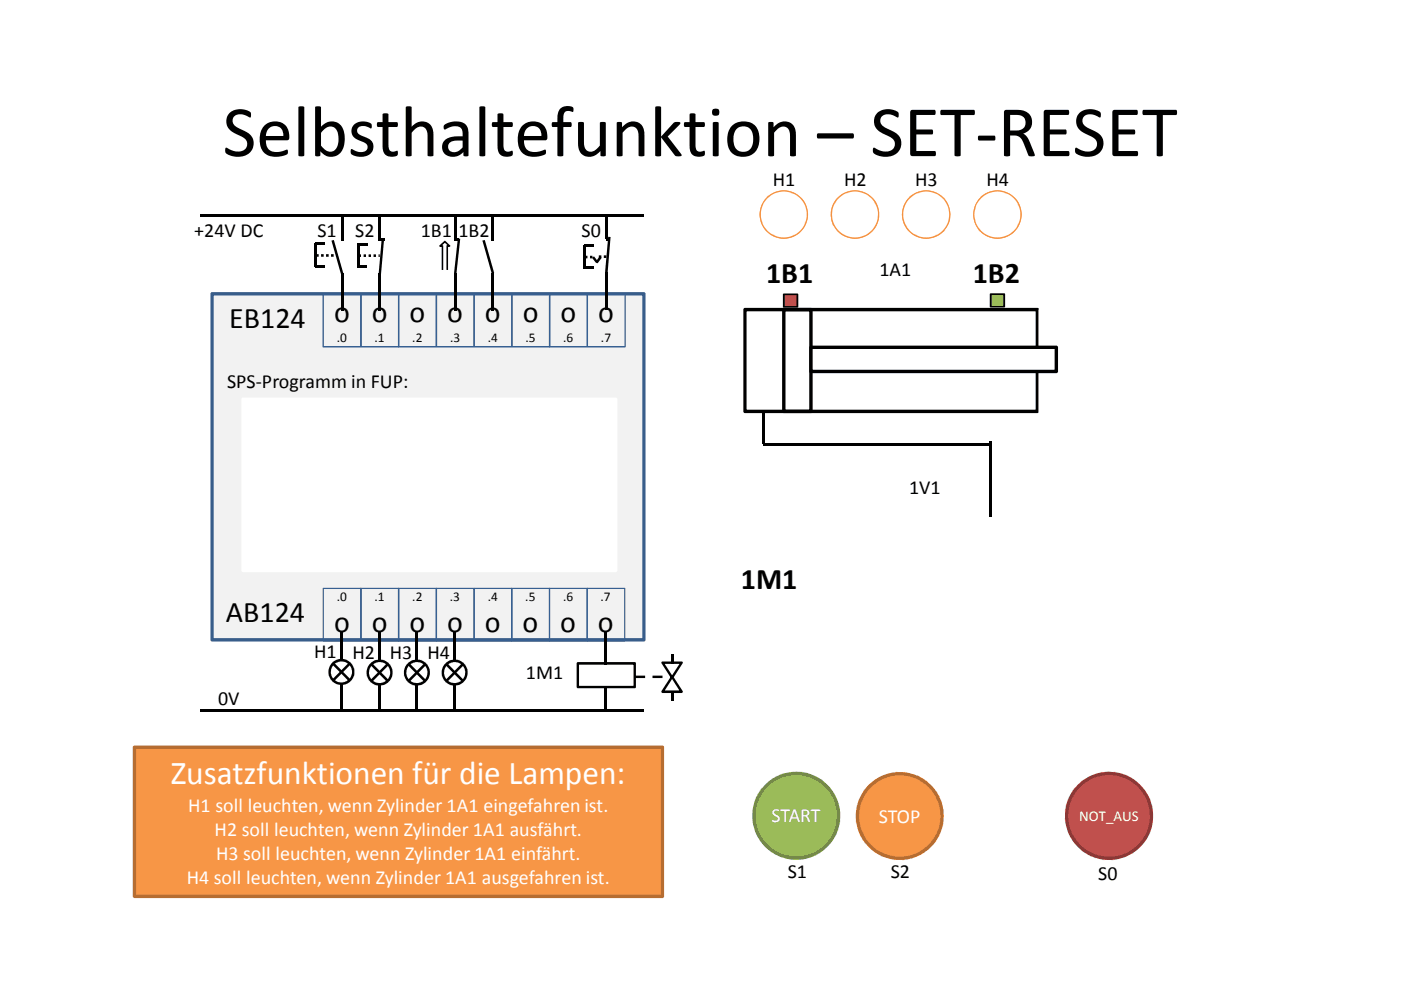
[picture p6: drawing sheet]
<svg xmlns="http://www.w3.org/2000/svg" width="297mm" height="210mm" viewBox="0 0 297 210" stroke-linecap="round" stroke-linejoin="round" font-family="sans-serif">
<path d="M45 62.3h91.5v73.4h-91.5z" fill-rule="evenodd" fill="#f2f2f2"/>
<path d="M44.8 62h91.9l.2 .3-.1 73.5-.3 .2h-91.7l-.2-.3v-73.4zM45 62.7l.3-.4v73.4l-.3-.4h91.5l-.3 .4v-73.4l.3 .4z" fill="#385d8a"/>
<g fill="#376092">
<path d="M68.4 62.3h8.2v11.3h-8.2zM68.5 62.5l.2-.1v11.1l-.2-.1h8l-.1 .1v-11.1l.1 .1z"/>
<path d="M76.4 62.3h8.2v11.3h-8.2zM76.5 62.5l.2-.1v11.1l-.2-.1h8l-.1 .1v-11.1l.1 .1z"/>
<path d="M84.4 62.3h8.2v11.3h-8.2zM84.5 62.5l.2-.1v11.1l-.2-.1h8l-.1 .1v-11.1l.1 .1z"/>
<path d="M92.4 62.3h8.2v11.3h-8.2zM92.7 62.4v11.1l-.2-.1h8l-.1 .1v-11.1l.1 .1h-8z"/>
<path d="M100.4 62.3h8.2v11.3h-8.2zM100.5 62.5l.2-.1v11.1l-.2-.1h8l-.1 .1v-11.1l.1 .1z"/>
<path d="M108.4 62.3h8.2v11.3h-8.2zM108.5 62.5l.2-.1v11.1l-.2-.1h8l-.1 .1v-11.1l.1 .1z"/>
<path d="M116.4 62.3h8.2v11.3h-8.2zM116.5 62.5l.2-.1v11.1l-.2-.1h8l-.1 .1v-11.1l.1 .1z"/>
<path d="M124.4 62.3h8.2v11.3h-8.2zM124.5 62.5l.2-.1v11.1l-.2-.1h8l-.1 .1v-11.1l.1 .1z"/>
<path d="M68.4 124.7h8.2v11.3h-8.2zM68.5 124.9l.2-.1v11l-.2-.1h8l-.1 .1v-11l.1 .1z"/>
<path d="M76.4 124.7h8.2v11.3h-8.2zM76.5 124.9l.2-.1v11l-.2-.1h8l-.1 .1v-11l.1 .1z"/>
<path d="M84.4 124.7h8.2v11.3h-8.2zM84.5 124.9l.2-.1v11l-.2-.1h8l-.1 .1v-11l.1 .1z"/>
<path d="M92.4 124.7h8.2v11.3h-8.2zM92.5 124.9l.1-.1v11l-.1-.1h8l-.1 .1v-11l.1 .1z"/>
<path d="M100.4 124.7h8.2v11.3h-8.2zM100.5 124.9l.2-.1v11l-.2-.1h8l-.1 .1v-11l.1 .1z"/>
<path d="M108.4 124.7h8.2v11.3h-8.2zM108.5 124.9l.1-.1v11l-.1-.1h8l-.1 .1v-11l.1 .1z"/>
<path d="M116.4 124.7h8.2v11.3h-8.2zM116.5 124.9l.1-.1v11l-.1-.1h8l-.1 .1v-11l.1 .1z"/>
<path d="M124.4 124.7h8.2v11.3h-8.2zM124.5 124.9l.1-.1v11l-.1-.1h8l-.2 .1v-11l.2 .1z"/>
</g>
<g fill="#000">
<path d="M42.5 45.4h94v.5h-94z" fill-rule="evenodd"/>
<path d="M123.7 51.9h.5v5h-.5z" fill-rule="evenodd"/>
<path d="M123.8 51.8h2v.6h-2z" fill-rule="evenodd"/>
<path d="M123.9 56.5h2v.6h-2z" fill-rule="evenodd"/>
<path d="M128.3 45.6h.5v5h-.5z" fill-rule="evenodd"/>
<path d="M128.3 57.7h.5v8h-.5z" fill-rule="evenodd"/>
<path d="M128.5 50.5h.7v.5h-.7z" fill-rule="evenodd"/>
<path d="M161.7 87.2h.5v7h-.5z" fill-rule="evenodd"/>
<path d="M161.9 94h48v.5h-48z" fill-rule="evenodd"/>
<path d="M209.7 93.6h.5v16h-.5z" fill-rule="evenodd"/>
<path d="M128.1 134h.5v7h-.5z" fill-rule="evenodd"/>
<path d="M142.2 138.6h.5v2.1h-.5z" fill-rule="evenodd"/>
<path d="M42.5 150.4h94v.5h-94z" fill-rule="evenodd"/>
<path d="M128.1 145.7h.5v5h-.5z" fill-rule="evenodd"/>
<path d="M142.2 146.6h.6v2.1h-.6z" fill-rule="evenodd"/>
</g>
<g fill="#000">
<path d="M125.5 54.7l.4-.3 .9 1.1-.4 .3zM127.1 54.4l.5 .3-.9 1.1-.4-.3zM128.9 50.2h.6l-.7 7.8-.5-.1z"/>
<path d="M124 54.2h.5v.6h-.5zM125.1 54.2h.5v.6h-.5z"/>
<path d="M127 54.1h.5v.6h-.5zM128 54.1h.6v.6h-.6z"/>
<path d="M157.8 65.3h62.3l.2 .3v21.8l-.3 .2-62.2-.1-.2-.3v-21.6zM158.3 65.6v21.6l-.4-.3h62.1l-.4 .3v-21.6l.4 .4h-62.1z"/>
<path d="M122.4 140.4h12.3l.1 .3v5.1l-.2 .1h-12.1l-.2-.2v-5zM122.5 140.9l.3-.2v5l-.3-.3h12.1l-.3 .3v-5l.3 .2z"/>
<path d="M134.7 143.3h2.1v.5h-2.1zM138.3 143.3h2.2v.5h-2.2zM142.1 143.3h.4v.5h-.4z"/>
<path d="M142.4 143.3l.3 .1 2 3.1-.1 .4h-4.1l-.2-.1v-.3zM142.3 143.6h.4l-2 3.2-.2-.4h4l-.2 .4z"/>
<path d="M140.3 140.3v.3l2.2 3.3 2.3-3.4-.3-.2zM140.7 140.4l-.2 .4h4l-.2-.4-2 3.1h.4z"/>
</g>
<path d="M220.5 65.7h55.1v21.7h-55.1z" fill-rule="evenodd" fill="#fff"/>
<path d="M220.2 65.6l.3-.2h55.1v22.3h-55.2l-.2-.3zM220.9 65.7v21.7l-.4-.4h55.1v.4v-21.7v.4h-55.1z" fill="#fff"/>
<path d="M166 65.3h6l.3 .3v21.6l-.3 .4h-5.8l-.4-.4v-21.6zM166.2 66l.3-.4v21.6l-.3-.3h5.8l-.4 .3v-21.6l.4 .4z" fill="#000"/>
<path d="M172 73.6h51.9v5.2h-51.9z" fill-rule="evenodd" fill="#fff"/>
<path d="M171.6 73.5l.4-.2h51.9l.4 .3v5.2l-.4 .3h-51.9l-.4-.3zM172.3 73.6v5.2l-.3-.4h51.9l-.3 .4v-5.2l.3 .4h-51.9z" fill="#000"/>
<path d="M166.2 62.4h2.9v2.7h-2.9z" fill-rule="evenodd" fill="#c0504d"/>
<path d="M166 62.3h3.2v2.9h-3.2zM166.2 62.6l.2-.2v2.7l-.2-.2h2.9l-.2 .2v-2.7l.2 .2z" fill="#000"/>
<path d="M210.1 62.4h2.8v2.6h-2.8z" fill-rule="evenodd" fill="#9bbb59"/>
<path d="M209.9 62.2h3.2v2.9h-3.2zM210.1 62.6l.1-.2v2.6l-.1-.1h2.8l-.2 .1v-2.6l.2 .2z" fill="#000"/>
<circle cx="168.8" cy="173" r="9" fill="#9bbb59"/>
<path d="M159.5 173a9.3 9.3 0 0 1 18.6 0 9.3 9.3 0 0 1-18.6 0zM160.2 173a8.6 8.6 0 0 0 17.2 0 8.6 8.6 0 0 0-17.2 0z" fill="#71893f"/>
<circle cx="235.1" cy="173" r="9" fill="#c0504d"/>
<path d="M225.8 173a9.3 9.3 0 0 1 18.7 0 9.3 9.3 0 0 1-18.7 0zM226.5 173a8.7 8.7 0 0 0 17.3 0 8.7 8.7 0 0 0-17.3 0z" fill="#8c3836"/>
<g fill="#000">
<path d="M66.7 51.6h.6v5h-.6z" fill-rule="evenodd"/>
<path d="M66.9 56.2h2v.5h-2z" fill-rule="evenodd"/>
<path d="M66.9 51.5h2v.5h-2z" fill-rule="evenodd"/>
<path d="M72.3 46h.5v5h-.5z" fill-rule="evenodd"/>
<path d="M72.3 58h.5v8h-.5z" fill-rule="evenodd"/>
<path d="M75.7 51.6h.5v5.1h-.5z" fill-rule="evenodd"/>
<path d="M75.9 56.2h2v.6h-2z" fill-rule="evenodd"/>
<path d="M75.9 51.5h2v.6h-2z" fill-rule="evenodd"/>
<path d="M80.3 46h.5v5h-.5z" fill-rule="evenodd"/>
<path d="M80.3 58h.5v8h-.5z" fill-rule="evenodd"/>
<path d="M80.7 50.6h1v.5h-1z" fill-rule="evenodd"/>
</g>
<g fill="#000">
<path d="M70.3 51l.5-.1 2 7-.5 .1zM80.9 51h.5l-.6 7.3-.5-.1z"/>
<path d="M67 53.9h.6v.5h-.6zM68.1 53.9h.5v.5h-.5zM69.1 53.9h.6v.5h-.6zM70.2 53.9h.5v.5h-.5zM71.2 53.9h.3v.5h-.3z"/>
<path d="M76 53.9h.5v.6h-.5zM77.1 53.9h.5v.6h-.5zM78.1 53.9h.6v.6h-.6zM79.2 53.9h.5v.6h-.5zM80.3 53.9h.2v.6h-.2z"/>
</g>
<circle cx="190.8" cy="173" r="9" fill="#f79646"/>
<path d="M181.4 173a9.3 9.3 0 0 1 18.7 0 9.3 9.3 0 0 1-18.7 0zM182.1 173a8.7 8.7 0 0 0 17.3 0 8.7 8.7 0 0 0-17.3 0z" fill="#b66d31"/>
<g fill="#000">
<path d="M96.3 46h.5v5h-.5z" fill-rule="evenodd"/>
<path d="M96.3 58h.5v8h-.5z" fill-rule="evenodd"/>
<path d="M96.3 50.5h.9v.6h-.9z" fill-rule="evenodd"/>
<path d="M104.3 46h.5v5h-.5z" fill-rule="evenodd"/>
<path d="M104.3 58h.5v8h-.5z" fill-rule="evenodd"/>
</g>
<path d="M97.1 50.5l.5 .1-.8 7.4-.5-.1zM102.3 51l.5-.1 2 7-.5 .1z" fill="#000"/>
<path d="M51.5 84.7h79v36.2h-79z" fill-rule="evenodd" fill="#fff"/>
<path d="M51.3 84.3h79.4l.2 .4-.1 36.4-.3 .2h-79.2l-.1-.4v-36.2zM51.5 85l.4-.3v36.2l-.4-.3h79l-.3 .3v-36.2l.3 .3z" fill="#fff"/>
<path d="M93.2 52l1.1-1 1.2 1.1-.1 .2h-.6l.2-.1v5h-.3v-5l.1-.2h.5l-.1 .3-1-.9h.2l-1 .9-.1-.3h.5l.2 .2v5h-.4v-5l.2 .1h-.6z" fill="#000"/>
<path d="M28.5 158.4h112v31.7h-112z" fill-rule="evenodd" fill="#f79646"/>
<path d="M28.2 158.2l.3-.1h112.1l.2 .3v31.8l-.3 .2h-112.2l-.1-.3zM28.9 158.4v31.7l-.4-.4h112l-.4 .4v-31.7l.4 .4h-112z" fill="#b66d31"/>
<g fill="#f69240">
<path d="M161 45.5a5.2 5.2 0 0 1 10.3 0 5.2 5.2 0 0 1-10.3 0zM161.3 45.5a4.9 4.9 0 0 0 9.7 0 4.9 4.9 0 0 0-9.7 0z"/>
<path d="M161 45.5a5.2 5.2 0 0 1 10.3 0 5.2 5.2 0 0 1-10.3 0zM161.3 45.5a4.9 4.9 0 0 0 9.7 0 4.9 4.9 0 0 0-9.7 0z"/>
<path d="M176.1 45.5a5.2 5.2 0 0 1 10.3 0 5.2 5.2 0 0 1-10.3 0zM176.4 45.5a4.9 4.9 0 0 0 9.7 0 4.9 4.9 0 0 0-9.7 0z"/>
<path d="M176.1 45.5a5.2 5.2 0 0 1 10.3 0 5.2 5.2 0 0 1-10.3 0zM176.4 45.5a4.9 4.9 0 0 0 9.7 0 4.9 4.9 0 0 0-9.7 0z"/>
<path d="M191.2 45.5a5.2 5.2 0 0 1 10.3 0 5.2 5.2 0 0 1-10.3 0zM191.5 45.5a4.9 4.9 0 0 0 9.7 0 4.9 4.9 0 0 0-9.7 0z"/>
<path d="M191.2 45.5a5.2 5.2 0 0 1 10.3 0 5.2 5.2 0 0 1-10.3 0zM191.5 45.5a4.9 4.9 0 0 0 9.7 0 4.9 4.9 0 0 0-9.7 0z"/>
<path d="M206.3 45.5a5.1 5.1 0 0 1 10.3 0 5.1 5.1 0 0 1-10.3 0zM206.6 45.5a4.9 4.9 0 0 0 9.7 0 4.9 4.9 0 0 0-9.7 0z"/>
<path d="M206.3 45.5a5.1 5.1 0 0 1 10.3 0 5.1 5.1 0 0 1-10.3 0zM206.6 45.5a4.9 4.9 0 0 0 9.7 0 4.9 4.9 0 0 0-9.7 0z"/>
</g>
<g fill="#000">
<path d="M72.1 134h.5v6h-.5z" fill-rule="evenodd"/>
<path d="M72.1 144.9h.5v5.8h-.5z" fill-rule="evenodd"/>
</g>
<circle cx="72.4" cy="142.5" r="2.5" fill="#fff"/>
<g fill="#000">
<path d="M70.4 140.9l.4-.4 3.5 3.6-.3 .3zM74 140.5l.3 .4-3.5 3.5-.4-.3z"/>
<path d="M69.6 142.5a2.8 2.8 0 0 1 5.6 0 2.8 2.8 0 0 1-5.6 0zM70.1 142.5a2.25 2.25 0 0 0 4.5 0 2.25 2.25 0 0 0-4.5 0z"/>
</g>
<g fill="#000">
<path d="M80.2 134.1h.5v6h-.5z" fill-rule="evenodd"/>
<path d="M80.2 145.1h.5v5.7h-.5z" fill-rule="evenodd"/>
</g>
<circle cx="80.5" cy="142.6" r="2.51" fill="#fff"/>
<g fill="#000">
<path d="M78.5 141l.4-.4 3.5 3.6-.4 .4zM82 140.6l.4 .4-3.5 3.6-.4-.4z"/>
<path d="M77.7 142.6a2.76 2.76 0 0 1 5.5 0 2.76 2.76 0 0 1-5.5 0zM78.2 142.6a2.25 2.25 0 0 0 4.5 0 2.25 2.25 0 0 0-4.5 0z"/>
</g>
<g fill="#000">
<path d="M88.1 134.1h.5v6h-.5z" fill-rule="evenodd"/>
<path d="M88.1 145.1h.5v5.7h-.5z" fill-rule="evenodd"/>
</g>
<circle cx="88.4" cy="142.6" r="2.51" fill="#fff"/>
<g fill="#000">
<path d="M86.4 141l.4-.4 3.5 3.6-.3 .4zM90 140.6l.3 .4-3.5 3.6-.4-.4z"/>
<path d="M85.6 142.6a2.8 2.8 0 0 1 5.6 0 2.8 2.8 0 0 1-5.6 0zM86.1 142.6a2.25 2.25 0 0 0 4.5 0 2.25 2.25 0 0 0-4.5 0z"/>
</g>
<g fill="#000">
<path d="M96.1 134.1h.5v6h-.5z" fill-rule="evenodd"/>
<path d="M96.1 145.1h.5v5.7h-.5z" fill-rule="evenodd"/>
</g>
<circle cx="96.4" cy="142.6" r="2.51" fill="#fff"/>
<g fill="#000">
<path d="M94.8 140.6l3.5 3.6-.3 .4-3.6-3.6zM98 140.6l.3 .4-3.5 3.6-.4-.4z"/>
<path d="M93.6 142.6a2.8 2.8 0 0 1 5.6 0 2.8 2.8 0 0 1-5.6 0zM94.1 142.6a2.25 2.25 0 0 0 4.5 0 2.25 2.25 0 0 0-4.5 0z"/>
</g>
<text font-size="15.5" x="47.2" y="33.1">Selbsthaltefunktion – SET-RESET</text>
<text font-size="7.1" fill="#fff" x="36.2" y="166.3">Zusatzfunktionen für die Lampen:</text>
<g font-size="6.3">
<text x="162.4" y="59.9">1B1</text>
<text x="206.3" y="59.9">1B2</text>
<text x="48.6" y="69.5">EB124</text>
<text x="70.8" y="68.3">o</text>
<text x="78.8" y="68.3">o</text>
<text x="86.8" y="68.3">o</text>
<text x="94.8" y="68.3">o</text>
<text x="102.8" y="68.3">o</text>
<text x="110.8" y="68.3">o</text>
<text x="118.8" y="68.3">o</text>
<text x="126.8" y="68.3">o</text>
<text x="157.1" y="125">1M1</text>
<text x="47.9" y="131.8">AB124</text>
<text x="70.8" y="134.1">o</text>
<text x="78.8" y="134.1">o</text>
<text x="86.8" y="134.1">o</text>
<text x="94.8" y="134.1">o</text>
<text x="102.8" y="134.1">o</text>
<text x="110.8" y="134.1">o</text>
<text x="118.8" y="134.1">o</text>
<text x="126.7" y="134.1">o</text>
</g>
<g font-size="4.2">
<text x="163.9" y="39.4">H1</text>
<text x="179" y="39.4">H2</text>
<text x="194.1" y="39.4">H3</text>
<text x="209.2" y="39.4">H4</text>
<text x="41.2" y="50.2">+24V DC</text>
<text x="67.3" y="50.2">S1</text>
<text x="75.3" y="50.2">S2</text>
<text x="89.2" y="50.2">1B1</text>
<text x="97.2" y="50.2">1B2</text>
<text x="123.3" y="50.2">S0</text>
<text x="186.4" y="58.5">1A1</text>
<text x="48.1" y="82.2">SPS-Programm in FUP:</text>
<text x="192.7" y="104.8">1V1</text>
<text x="66.6" y="139.5">H1</text>
<text x="74.7" y="139.7">H2</text>
<text x="82.6" y="139.7">H3</text>
<text x="90.6" y="139.7">H4</text>
<text x="111.5" y="143.9">1M1</text>
<text x="46.2" y="149.6">0V</text>
<text x="167" y="186.2">S1</text>
<text x="188.8" y="186.2">S2</text>
<text x="232.8" y="186.5">S0</text>
</g>
<g font-size="4.2" fill="#fff">
<text x="39.9" y="172.1">H1 soll leuchten, wenn Zylinder 1A1 eingefahren ist.</text>
<text x="45.5" y="177.2">H2 soll leuchten, wenn Zylinder 1A1 ausfährt.</text>
<text x="163.6" y="174.4">START</text>
<text x="186.3" y="174.4">STOP</text>
<text x="45.8" y="182.3">H3 soll leuchten, wenn Zylinder 1A1 einfährt.</text>
<text x="39.6" y="187.4">H4 soll leuchten, wenn Zylinder 1A1 ausgefahren ist.</text>
</g>
<text font-size="3.2" fill="#fff" x="228.8" y="174">NOT_AUS</text>
<g font-size="2.8">
<text x="71.4" y="72.6">.0</text>
<text x="79.4" y="72.6">.1</text>
<text x="87.4" y="72.6">.2</text>
<text x="95.4" y="72.6">.3</text>
<text x="103.4" y="72.6">.4</text>
<text x="111.4" y="72.6">.5</text>
<text x="119.4" y="72.6">.6</text>
<text x="127.4" y="72.6">.7</text>
<text x="71.4" y="127.4">.0</text>
<text x="79.4" y="127.4">.1</text>
<text x="87.4" y="127.4">.2</text>
<text x="95.4" y="127.4">.3</text>
<text x="103.4" y="127.4">.4</text>
<text x="111.4" y="127.4">.5</text>
<text x="119.4" y="127.4">.6</text>
<text x="127.3" y="127.4">.7</text>
</g>
</svg>
